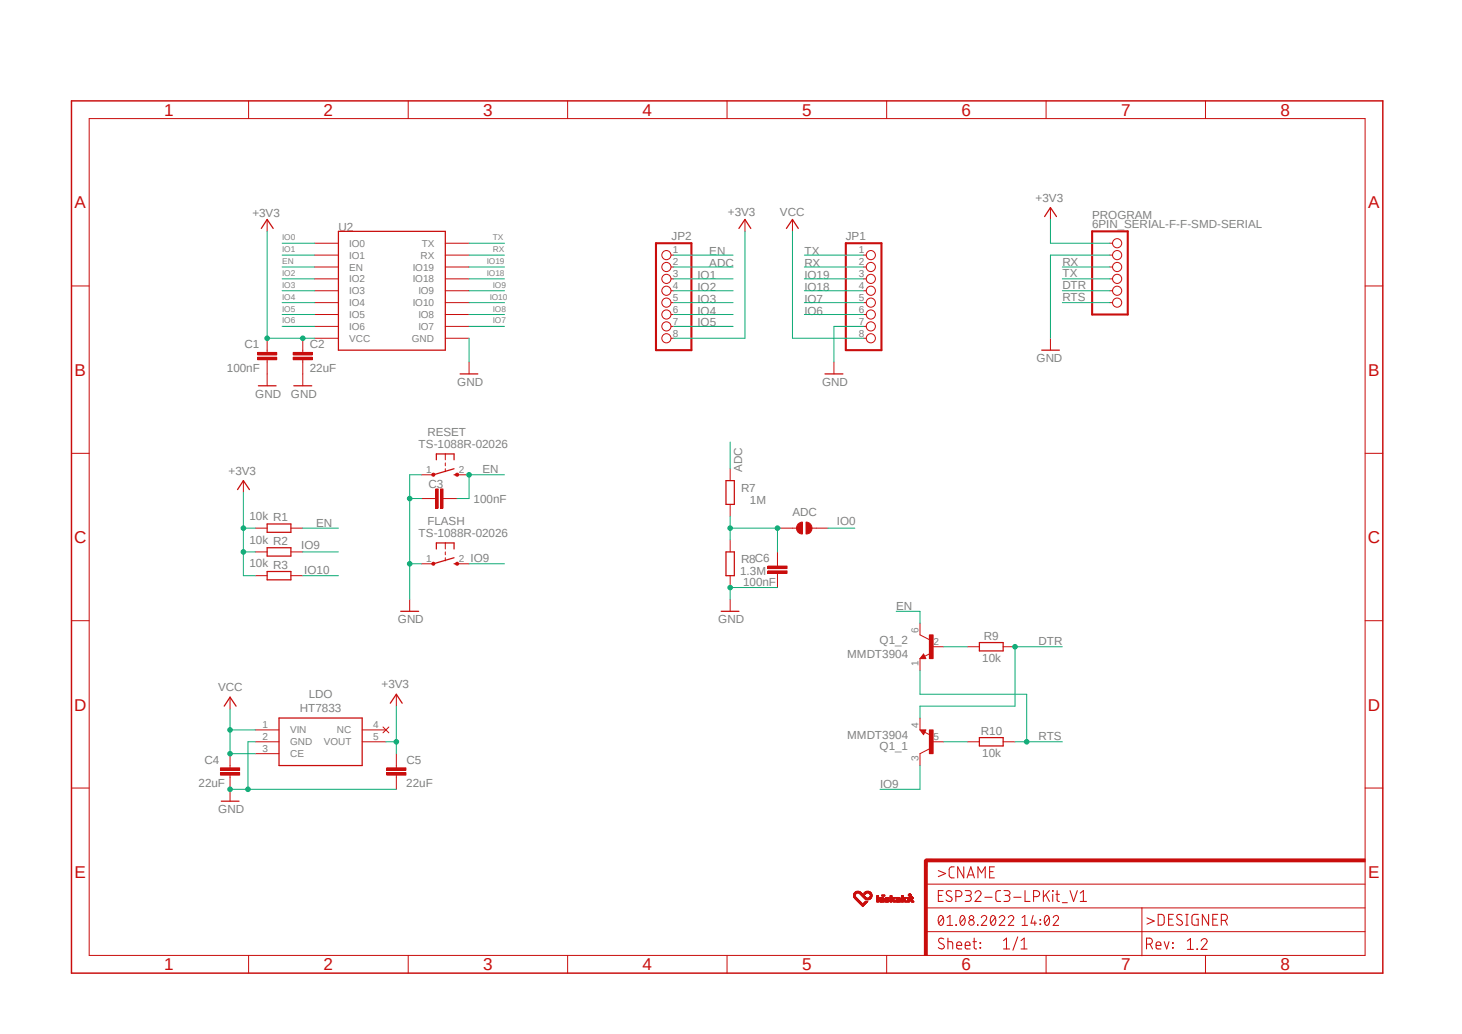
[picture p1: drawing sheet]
<svg xmlns="http://www.w3.org/2000/svg" width="297mm" height="210mm" viewBox="0 0 297 210" stroke-linecap="round" stroke-linejoin="round" font-family="sans-serif">
<path d="M14.2 20.2l267.1 177.8M281.3 20.2l-267.1 177.8" fill="none" stroke="#fff" stroke-width=".2"/>
<path d="M88.1 101.3h.4M90 101.3h.5" fill="none" stroke="#c90d0c" stroke-width=".2"/>
<path d="M89.5 99.3h.5v3.9h-.5z" fill-rule="evenodd" fill="#c90d0c"/>
<path d="M89.5 99.3h.5v3.9h-.5z" fill="none" stroke="#c90d0c" stroke-width=".2"/>
<path d="M88.5 99.3h.5v3.9h-.5z" fill-rule="evenodd" fill="#c90d0c"/>
<path d="M54.3 44.6v2.4M61.5 71.1v.5M61.5 73v.5M95.3 73.5v2.4M213.4 68.7v2.4M88.5 99.3h.5v3.9h-.5zM85.6 101.3h2.5M90.5 101.3h2.4M83.2 121.8v2.4" fill="none" stroke="#c90d0c" stroke-width=".2"/>
<path d="M53.1 46.4l1.2-1.8 1.2 1.8M93.5 75.9h3.6M211.6 71.1h3.6M81.4 124.2h3.6" fill="none" stroke="#c90d0c" stroke-width=".25"/>
<path d="M59.6 72.6h3.9v.5h-3.9z" fill-rule="evenodd" fill="#c90d0c"/>
<path d="M59.6 72.6h3.9v.5h-3.9z" fill="none" stroke="#c90d0c" stroke-width=".2"/>
<path d="M59.6 71.6h3.9v.5h-3.9z" fill-rule="evenodd" fill="#c90d0c"/>
<path d="M59.6 71.6h3.9v.5h-3.9zM61.5 68.7v2.4M61.5 73.5v4.9M90.5 110.3v1.2M90.5 112.1v.6M90.5 113.3v.6" fill="none" stroke="#c90d0c" stroke-width=".2"/>
<path d="M59.7 78.4h3.6M88.6 111.5v-1.2h3.6v1.2M92.2 114.5h.7M92.2 113.3l-4.1 1.2" fill="none" stroke="#c90d0c" stroke-width=".25"/>
<path d="M87.8 114.3l.3-.1 .2 .1v.4h-.5z" fill-rule="evenodd" fill="#c90d0c"/>
<path d="M87.8 114.3l.3-.1 .2 .1v.4h-.5z" fill="none" stroke="#c90d0c" stroke-width=".2"/>
<path d="M92.6 114.3l.3-.1 .2 .1v.4h-.5z" fill-rule="evenodd" fill="#c90d0c"/>
<g fill="none" stroke="#c90d0c" stroke-width=".2">
<path d="M225.5 59.1h.5M225.5 56.6h.5M225.5 54.2h.5M225.5 51.8h.5M225.5 49.4h.5M225.5 61.5h.5M85.6 114.5h2.5M92.6 114.3l.3-.1 .2 .1v.4h-.5zM92.9 114.5h2.4M46.7 141.6v2.4M46.7 155.5v.5M46.7 157.4v.5"/>
<path d="M51.9 148.3h4.8M51.9 150.7h4.8M51.9 153.1h4.8M73.6 148.3h4.8M73.6 150.7h4.8M77.8 147.7l1.2 1.1M79 147.7l-1.2 1.1M80.5 141v2.4M46.7 160.3v2.4"/>
<circle cx="227" cy="56.6" r=".93"/>
<circle cx="227" cy="54.2" r=".93"/>
<circle cx="227" cy="49.4" r=".93"/>
<circle cx="227" cy="59.1" r=".93"/>
<circle cx="227" cy="51.8" r=".93"/>
<circle cx="227" cy="61.5" r=".93"/>
</g>
<path d="M221.9 47h7.2v16.9h-7.2z" fill="none" stroke="#c90d0c" stroke-width=".42"/>
<path d="M45.6 143.4l1.1-1.8 1.3 1.8M56.7 145.8h16.9v9.7h-16.9zM79.3 142.8l1.2-1.8 1.2 1.8M45 162.7h3.6" fill="none" stroke="#c90d0c" stroke-width=".25"/>
<path d="M44.8 156.9h3.9v.5h-3.9z" fill-rule="evenodd" fill="#c90d0c"/>
<path d="M44.8 156.9h3.9v.5h-3.9z" fill="none" stroke="#c90d0c" stroke-width=".2"/>
<path d="M44.8 156h3.9v.5h-3.9z" fill-rule="evenodd" fill="#c90d0c"/>
<path d="M44.8 156h3.9v.5h-3.9zM46.7 153.1v2.4M46.7 157.9v2.4M80.5 155.5v.5M80.5 157.4v.5" fill="none" stroke="#c90d0c" stroke-width=".2"/>
<path d="M78.6 156.9h3.9v.5h-3.9z" fill-rule="evenodd" fill="#c90d0c"/>
<path d="M78.6 156.9h3.9v.5h-3.9z" fill="none" stroke="#c90d0c" stroke-width=".2"/>
<path d="M78.6 156h3.9v.5h-3.9z" fill-rule="evenodd" fill="#c90d0c"/>
<g fill="none" stroke="#c90d0c" stroke-width=".2">
<path d="M54.3 71.1v.5M54.3 73v.5M49.4 97.6v2.4M148.3 95.2v2.4M51.9 107.3h2.4M51.9 112.1h2.4M51.9 116.9h2.4M59.1 107.3h2.4M59.1 112.1h2.4M59.1 116.9h2.4M148.3 102.4v2.5M148.3 109.7v2.4"/>
<path d="M148.3 116.9v2.4M148.3 121.8v2.4M78.6 156h3.9v.5h-3.9zM80.5 153.1v2.4M80.5 157.9v2.4M173.4 182.1h.4M173.4 182h.4M173.4 181.9h.3M173.4 181.8h.3M173.4 181.8h.4M173.4 181.7h.4M173.4 182.2h.5"/>
<path d="M173.4 181.6h.4M173.5 182.3h.4M173.5 182.2h.4M173.5 181.6h.4M173.5 181.5h.4M173.5 182.4h.5M173.5 182.3h.5M173.6 182.4l.5 .1M173.6 181.4h1.4M173.6 182.5h.6M173.6 181.3h1.4M173.7 181.3h1.2"/>
<path d="M173.7 182.5h.5M173.7 181.2h1.2M173.7 182.6h.5M173.7 181.2h1.1M173.8 182.6h.5M173.8 182.7h.6M173.9 182.8h.5M173.9 181.1h.8M173.9 182.8h.6M173.9 181.1h.7M174 182.9h.5M174 182.8h.5"/>
<path d="M174.1 182.9l.5 .1M174.1 181h.4M174.1 181.4h-.6M174.2 183h.5M174.2 183.1h.6M174.3 183.1h.5M174.3 183.2h.6M174.4 183.3h.6M174.4 183.3h.5M174.5 181.4h.6M174.5 183.3h.5M174.5 183.4h.5"/>
<path d="M174.6 183.4l.5 .1M174.6 181.5h.5M174.7 183.5h.5M174.7 181.5h.5M174.7 183.6h.5M174.7 181.6h.5M174.8 183.6h1M174.8 181.6h.5M174.8 183.7h.9M174.8 181.7h.5M174.9 181.7h.5M174.9 183.8h.7"/>
<path d="M174.9 181.8h.5M175 183.8h.6M175 181.8h.5M175 183.9h.6M175 181.9h.5M175 183.9h.5M175 181.9h.6M175.1 183.9h.4M175.1 182h.5M175.2 184.1h.1M175.2 184h.2M175.2 182h.5"/>
<path d="M175.2 182.1h.5M175.3 182.1h.5M175.3 184.1h.1M175.3 182.2h.6M175.3 183.6h.6M175.4 183.5h.5M175.4 182.2h.5M175.4 182.3h.5M175.5 182.3h.5M175.5 183.4h.5M175.5 182.4h.6M175.6 183.3h.5"/>
<path d="M175.6 182.4h1.4M175.6 181.5h.3M175.6 181.4h1.4M175.6 182.5h1.3M175.6 181.6h.3M175.6 181.3h1.4M175.6 181.3h1.3M175.7 182.5h1.2M175.7 181.6h.1M175.7 181.2h1.2M175.7 182.6h1.1M175.7 181.7h.1"/>
<path d="M175.7 181.2h1.1M175.8 183.1h.5M175.8 182.6h.9M175.9 183.1h.4M175.9 183h.1M175.9 182.7h.8M175.9 181.1h.8M175.9 181.1h.7M176 183.4l-.5 .1M176 182.8h.5M176.1 181h.4M176.1 181.4h-.6"/>
<path d="M176.2 183.2h-.5M176.4 181.4h.6M176.5 182.4h.5M176.5 182.3h.5M176.6 181.5h.4M176.7 182.3h.3M176.7 182.2h.4M176.7 181.5h.4M176.7 181.6h.4M176.7 182.1h.4M176.7 181.7h.4M176.8 182.1h.3"/>
<path d="M176.8 182h.3M176.8 181.8h.3M176.8 181.7h.3M176.8 181.9h.4M177.1 182.2h-.4M177.2 181.9h-.4M178.1 183.2h.4M178.1 183.1h.4M178.1 183h.4M178.1 182.9h.4M178.1 182.8h.4M178.1 182.7h.4"/>
<path d="M178.1 182.6h.4M178.1 182.5h.4M178.1 182.4h.4M178.1 182.3h.4M178.1 182.2h.4M178.1 182.1h.4M178.1 182h.4M178.1 181.9h.4M178.6 183h1M178.6 183h.5M178.6 182.9h.4M178.6 182.9h.5"/>
<path d="M178.7 183.1h.9M178.7 182.8h.9M178.7 182.4l.9 .1M178.7 182.4h.8M178.7 183.2h.9M178.7 182.5h.9M178.8 182.6h.1M178.8 182.5h.8M178.8 182.3h.7M178.8 182.7h.8M178.9 182.3h.4M179.2 183h.4"/>
<path d="M179.2 182h.5M179.2 181.9h.5M179.2 181.8h.5M179.2 182.9h.4M179.2 182.6h.4M179.8 183.2h.8M179.8 183.1h.8M179.8 182.7h.8M179.8 182.6h.5M179.8 182.6h.3M179.8 182.5h.4M179.8 182.5h.8"/>
<path d="M179.8 183h.8M179.8 183h.2M179.8 182.8h.8M179.8 182.4h.8M179.9 182.9v.1M179.9 182.8h.7M179.9 182.4h.7M179.9 182.3h.7M180 182.8h.6M180 182.9h.7M180 182.3h.5M180.3 182.9h.4"/>
<path d="M180.4 182.5h.2M180.5 182.5v.1M180.8 183.2h.4M180.8 183.1h.4M180.8 183h.4M180.8 183h1M180.8 182.9h.9M180.8 182.8h.9M180.8 182.8h.8M180.8 182.6h.8M180.8 182.6h.9M180.8 182.5h.9"/>
<path d="M180.8 182.5h.4M180.8 182.4h.4M180.8 182.3h.4M180.8 182.2h.4M180.8 182.1h.4M180.8 182h.4M180.8 181.9h.4M181.3 182.5h.4M181.4 183h.4M181.4 182.4h.4M181.4 183.1h.5M181.4 182.4h.5"/>
<path d="M181.4 182.3h.5M181.5 183.2h.4M181.5 182.3h.4M181.6 182.7h-.8M182 183.1h.9M182 183h.9M182 183h.4M182 182.9h.3M182 182.9h.4M182 182.8h.9M182 182.4h.9M182 182.4h.8"/>
<path d="M182.1 183.2h.8M182.1 182.8h.8M182.1 182.5h.8M182.1 182.6h.1M182.1 182.3h.7M182.2 182.7h.7M182.2 182.3h.4M182.5 183h.4M182.5 182.6h.4M182.6 182.9h.3M182.6 182.6h.3M183.1 183.2h.4"/>
<path d="M183.1 183.1h.4M183.1 183h.4M183.1 183h1M183.1 182.9h.9M183.1 182.8h.8M183.1 182.6h.8M183.1 182.5h.9M183.1 182.5h.4M183.1 182.4h.4M183.1 182.3h.4M183.1 182.2h.4M183.1 182.1h.4"/>
<path d="M183.1 182h.4M183.1 181.9h.4M183.6 182.5h.5M183.7 183h.4M183.7 183.1h.4M183.7 182.4h.4M183.8 183.2h.5M183.8 183.1h.4M183.8 182.3h.4M183.9 182.7h-.8M184.1 182.4l-.5 .1M184.4 183.2h.3"/>
<path d="M184.4 183.1h.3M184.4 183h.3M184.4 182.9h.3M184.4 182.8h.3M184.4 182.7h.3M184.4 182.6h.3M184.4 182.5h.3M184.4 182.4h.3M184.4 182.3h.3M184.5 181.9h.6M184.5 181.8h.6M184.5 181.7h.6"/>
<path d="M184.7 182.1h.3M184.7 182h.3M184.7 181.6h.3M184.7 181.5h.3M184.9 182.5h.6M184.9 182.4h.6M184.9 182.3h.6M185 182.3h.5M185 182.9l.4 .1M185 182.9h.3M185 182.8h.3M185 182.7h.3"/>
<path d="M185 182.6h.3M185 182.2h.3M185 182.1h.3M185.1 183.1h.5M185.1 183h.5M185.1 183.2h.6M185.5 183h.1"/>
</g>
<path d="M48.3 99.4l1.1-1.8 1.3 1.8M147.5 97.6h1.7v4.8h-1.7zM54.3 106.4h4.8v1.7h-4.8zM54.3 111.3h4.8v1.6h-4.8zM54.3 116.1h4.8v1.7h-4.8zM147.5 112.1h1.7v4.8h-1.7zM146.5 124.2h3.6" fill="none" stroke="#c90d0c" stroke-width=".25"/>
<path d="M52.3 72.6h3.9v.5h-3.9z" fill-rule="evenodd" fill="#c90d0c"/>
<path d="M52.3 72.6h3.9v.5h-3.9z" fill="none" stroke="#c90d0c" stroke-width=".2"/>
<path d="M52.3 71.6h3.9v.5h-3.9z" fill-rule="evenodd" fill="#c90d0c"/>
<path d="M52.3 71.6h3.9v.5h-3.9zM54.3 68.7v2.4M54.3 73.5v4.9M90.5 92.2v1.2M90.5 94v.6M90.5 95.2v.6" fill="none" stroke="#c90d0c" stroke-width=".2"/>
<path d="M52.5 78.4h3.6M88.6 93.4v-1.2h3.6v1.2M92.2 96.4h.7M92.2 95.2l-4.1 1.2" fill="none" stroke="#c90d0c" stroke-width=".25"/>
<path d="M87.8 96.2h.5v.4h-.5z" fill-rule="evenodd" fill="#c90d0c"/>
<path d="M87.8 96.2h.5v.4h-.5z" fill="none" stroke="#c90d0c" stroke-width=".2"/>
<path d="M92.6 96.2h.5v.4h-.5z" fill-rule="evenodd" fill="#c90d0c"/>
<path d="M85.6 96.4h2.5M92.6 96.2h.5v.4h-.5zM92.9 96.4h2.4M196.6 131.4h2.4M203.8 131.4h2.4M186.9 148.3h1.2l-.5 .9zM187.8 148.7l1.2 .6M188.8 152.1l-1.9 1M196.6 150.7h2.4M203.8 150.7h2.4" fill="none" stroke="#c90d0c" stroke-width=".2"/>
<path d="M199 130.5h4.8v1.7h-4.8zM187.9 148.4h-.7l.4 .6 .3-.5h-.4l.1 .2M199 149.8h4.8v1.7h-4.8z" fill="none" stroke="#c90d0c" stroke-width=".25"/>
<path d="M188.8 148.3h.8v4.8h-.8z" fill-rule="evenodd" fill="#c90d0c"/>
<path d="M186.9 128.9l1.9 1M187.6 132.8l.5 1h-1.2zM189 132.7l-1.2 .6M186.9 145.8v2.5M186.9 153.1v2.4M188.8 148.3h.8v4.8h-.8zM189.3 150.7h2.4" fill="none" stroke="#c90d0c" stroke-width=".2"/>
<path d="M187.6 133.3l-.1 .3h.4l-.3-.5-.4 .5h.7" fill="none" stroke="#c90d0c" stroke-width=".25"/>
<path d="M188.8 128.9h.8v4.9h-.8z" fill-rule="evenodd" fill="#c90d0c"/>
<path d="M151.3 44.6v2.4M161 44.6v2.4M213.4 42.2v2.4M169.4 73.5v2.4M186.9 126.6v2.3M186.9 133.8v2.4M188.8 128.9h.8v4.9h-.8zM189.3 131.4h2.4" fill="none" stroke="#c90d0c" stroke-width=".2"/>
<path d="M150.1 46.4l1.2-1.8 1.2 1.8M159.8 46.4l1.2-1.8 1.2 1.8M212.2 44l1.2-1.8 1.2 1.8M167.6 75.9h3.6" fill="none" stroke="#c90d0c" stroke-width=".25"/>
<path d="M163.7 106a1.21 1.21 0 0 1 1.3 1.3 1.21 1.21 0 0 1-1.3 1.2z" fill-rule="evenodd" fill="#c90d0c"/>
<path d="M163.7 106a1.21 1.21 0 0 1 1.3 1.3 1.21 1.21 0 0 1-1.3 1.2z" fill="none" stroke="#c90d0c" stroke-width=".2"/>
<path d="M162.1 106.5l.9-.5v2.5a1.19 1.19 0 0 1-1.1-.7 1.19 1.19 0 0 1 .2-1.3z" fill-rule="evenodd" fill="#c90d0c"/>
<g fill="none" stroke="#c90d0c" stroke-width=".2">
<path d="M63.9 51.8h4.8M63.9 54.2h4.8M63.9 56.6h4.8M63.9 59.1h4.8M63.9 49.4h4.8M90.5 51.8h4.8M90.5 54.2h4.8M90.5 56.6h4.8M90.5 59.1h4.8M90.5 49.4h4.8M136.4 51.8h.5M136.4 54.2h.5"/>
<path d="M136.4 56.6h.5M136.4 59.1h.5M175.4 51.8h.6M175.4 54.2h.6M175.4 56.6h.6M175.4 59.1h.6M63.9 61.5h4.8M63.9 63.9h4.8M63.9 66.3h4.8M63.9 68.7h4.8M90.5 61.5h4.8M90.5 63.9h4.8"/>
<path d="M90.5 66.3h4.8M90.5 68.7h4.8M136.4 61.5h.5M136.4 63.9h.5M136.4 66.3h.5M136.4 68.7h.5M175.4 61.5h.6M175.4 63.9h.6M175.4 66.3h.6M175.4 68.7h.6M158.6 107.3h3.2M162.1 106.5l.9-.5v2.5a1.19 1.19 0 0 1-1.1-.7 1.19 1.19 0 0 1 .2-1.3z"/>
<path d="M165 107.3h3.2"/>
<circle cx="135.4" cy="51.8" r=".93"/>
<circle cx="135.4" cy="59.1" r=".93"/>
<circle cx="135.4" cy="54.2" r=".93"/>
<circle cx="135.4" cy="56.6" r=".93"/>
<circle cx="176.9" cy="56.6" r=".93"/>
<circle cx="176.9" cy="51.8" r=".93"/>
<circle cx="176.9" cy="59.1" r=".93"/>
<circle cx="176.9" cy="54.2" r=".93"/>
<circle cx="135.4" cy="66.3" r=".93"/>
<circle cx="135.4" cy="63.9" r=".93"/>
<circle cx="135.4" cy="61.5" r=".93"/>
<circle cx="135.4" cy="68.7" r=".93"/>
<circle cx="176.9" cy="66.3" r=".93"/>
<circle cx="176.9" cy="63.9" r=".93"/>
<circle cx="176.9" cy="61.5" r=".93"/>
<circle cx="176.9" cy="68.7" r=".93"/>
</g>
<path d="M133.3 49.4h7.2v21.7h-7.2zM171.8 49.4h7.3v21.7h-7.3z" fill="none" stroke="#c90d0c" stroke-width=".42"/>
<path d="M68.7 47h21.8v24.1h-21.8z" fill="none" stroke="#c90d0c" stroke-width=".25"/>
<path d="M187.8 174.8h.6v19.3h-.6z" fill-rule="evenodd" fill="#c90d0c"/>
<path d="M187.8 174.8h.6v19.3h-.6z" fill="none" stroke="#c90d0c" stroke-width=".2"/>
<path d="M188.1 174.5h89.2v.5h-89.2z" fill-rule="evenodd" fill="#c90d0c"/>
<g fill="none" stroke="#c90d0c" stroke-width=".2">
<path d="M18.1 24.1h259.2v170h-259.2zM50.5 20.5v3.6M82.9 20.5v3.6M115.3 20.5v3.6M147.7 20.5v3.6M180.1 20.5v3.6M212.5 20.5v3.6M244.9 20.5v3.6M14.5 58.1h3.6M277.3 58.1h3.6M14.5 92.1h3.6M277.3 92.1h3.6"/>
<path d="M157.9 114.5v.5M157.9 116.4v.5M14.5 126.1h3.6M277.3 126.1h3.6M14.5 160.1h3.6M188.1 174.5h89.2v.5h-89.2zM188.1 179.6h89.2M277.3 160.1h3.6M50.5 194.1v3.6M82.9 194.1v3.6M115.3 194.1v3.6M147.7 194.1v3.6"/>
<path d="M180.1 194.1v3.6M188.1 189.2h89.2M188.1 184.4h89.2M190.8 186.1a.4 .4 0 0 1 .4-.2 .4 .4 0 0 1 .4 .3 1.21 1.21 0 0 1-.5 1.8 1.26 1.26 0 0 1-.3-1.9zM191.6 186.4l-.9 1.1M192.4 186.4l.6-.5v2.1M192.4 188h1.1M194.2 187.8l.1 .2zM195.2 186.1a.37 .37 0 0 1 .4-.2 .37 .37 0 0 1 .3 .3 1.25 1.25 0 0 1-.4 1.8 1.26 1.26 0 0 1-.3-1.9zM196 186.4l-.9 1.1M198.6 187.8l.1 .2zM199.3 186.4a.55 .55 0 0 1 .6-.5 .55 .55 0 0 1 .5 .5l-.1 .4-1 1.2h1.1"/>
<path d="M201.4 186.1a.4 .4 0 0 1 .4-.2 .4 .4 0 0 1 .3 .3 1.21 1.21 0 0 1-.4 1.8 1.26 1.26 0 0 1-.3-1.9zM202.2 186.4l-.9 1.1M203 186.4a.55 .55 0 0 1 .8-.4 .55 .55 0 0 1 .2 .8l-1 1.2h1.1M204.9 186.4a.54 .54 0 0 1 .7-.5 .54 .54 0 0 1 .2 .9l-.9 1.2h1.1M207.6 188h1.1M207.6 186.4l.6-.5v2.1M209.9 185.9l-.4 1.6h1.1M210.2 187.1v.9M211.3 187.7l.1 .1zM211.3 186.8l.1 .1zM212.4 186.1a.37 .37 0 0 1 .4-.2 .37 .37 0 0 1 .3 .3 1.25 1.25 0 0 1-.4 1.8 1.26 1.26 0 0 1-.3-1.9zM212.5 194.1v3.6"/>
<path d="M213.1 186.4l-.8 1.1M214 186.4a.55 .55 0 0 1 .5-.5 .55 .55 0 0 1 .6 .5l-1.1 1.6h1.1M232 184.4v9.7M244.9 194.1v3.6"/>
<circle cx="197.4" cy="187.4" r=".55"/>
<circle cx="197.4" cy="186.4" r=".45"/>
</g>
<path d="M189.3 174.8h-1.2v1.2" fill="none" stroke="#c90d0c" stroke-width=".59"/>
<g fill="none" stroke="#c90d0c" stroke-width=".21">
<path d="M190.6 176.8l1.5 .6-1.5 .7M193.8 176.1h-.7l-.3 .5 .1 1.4 .3 .3h.6M195.8 176.1v2.2l-1.2-2.2v2.2M196.5 178.3l.7-2.2 .8 2.2M196.7 177.7h1.1M198.7 178.3v-2.2l.7 1.2 .8-1.2v2.2M201 177h.8M202 176.1h-1v2.2h1M190.6 181.9h.7M191.6 180.9h-1v2.2h1M191.7 190.7l-.2-.1a.55 .55 0 0 0-.8 .5l.2 .4 .7 .3a.56 .56 0 0 1 .1 .8 .56 .56 0 0 1-.9 0l-.2-.2M192.6 191.3h.6l.3 .2v1.2"/>
<path d="M192.6 190.5v2.2M193.3 181.1l-.7-.2a.48 .48 0 0 0-.4 .4 .48 .48 0 0 0 .3 .5l.7 .4a.55 .55 0 0 1 0 .8 .55 .55 0 0 1-.8 0l-.2-.2M194.2 182.1h.6a.61 .61 0 0 0 .6-.6 .61 .61 0 0 0-.6-.6h-.6v2.2M194.4 192h1a.53 .53 0 0 0-.4-.7 .53 .53 0 0 0-.6 .5v.8l.3 .1h.7M196.1 192h1a.51 .51 0 0 0-.4-.7 .51 .51 0 0 0-.6 .5v.8l.4 .1h.6M196.1 180.9h.7a.49 .49 0 0 1 .5 .5 .49 .49 0 0 1-.5 .5h-.5M196.7 181.9a.61 .61 0 0 1 .6 .6 .61 .61 0 0 1-.6 .6h-.6M197.7 191.3h.7M197.9 190.5v1.9l.2 .3h.3M198.1 181.4a.61 .61 0 0 1 .8-.5 .61 .61 0 0 1 .2 1l-1 1.2h1.2M199.1 191.5l.1 .1zM199.1 192.4l.1 .2z"/>
<path d="M200.1 182.2h1.4M203.3 180.9l-.7 .1-.3 .4 .1 1.6 .9 .1M203.9 192.7h1.2M203.9 191.1l.6-.6v2.2M204 180.9h.7a.49 .49 0 0 1 .5 .5 .49 .49 0 0 1-.5 .5h-.5M204.6 181.9a.61 .61 0 0 1 .6 .6 .61 .61 0 0 1-.6 .6h-.6M206 182.2h1.4M206.8 190.3l-1 2.7M207.4 192.7h1.3M207.4 191.1l.7-.6v2.2M208.2 180.9v2.2h1.1M210 182.1h.6a.61 .61 0 0 0 .6-.6 .61 .61 0 0 0-.6-.6h-.6v2.2"/>
<path d="M212 180.9v2.2M212.5 181.7l.7 1.4M213.2 180.9l-1.2 1.3M213.8 180.9l.2 .1zM213.9 181.7v1.4M214.5 181.7h.7M214.8 180.9v1.9l.1 .2 .3 .1M215.8 183.3h1M217.4 180.9l.7 2.2 .8-2.2M219.5 183.1h1.2M219.5 181.4l.6-.5v2.2M232.9 191.8h.6a.61 .61 0 0 0 .6-.6 .61 .61 0 0 0-.6-.7h-.6v2.2"/>
<path d="M233 186.4l1.5 .7-1.5 .6M233.6 191.8l.5 .9M234.9 192h.9a.51 .51 0 0 0-.3-.7 .51 .51 0 0 0-.6 .5v.8l.3 .1h.6M235.3 185.7h.6a.58 .58 0 0 1 .6 .7v.9a.58 .58 0 0 1-.6 .6h-.6zM236.5 191.3l.5 1.4 .5-1.4M237.4 186.7h.8M238.2 192.4l.1 .2zM238.2 191.5l.1 .1zM238.4 185.7h-1v2.2h1M240.1 185.9l-.2-.1a.55 .55 0 0 0-.8 .4l.2 .4 .7 .4a.54 .54 0 0 1 0 .8 .54 .54 0 0 1-.8 0l-.2-.2M240.9 185.7h.5M240.9 187.9h.5"/>
<path d="M241.1 185.7v2.2M241.2 191.1l.7-.5v2.2M241.2 192.8h1.2M243.2 192.7l.1 .1zM243.4 185.7h-.7l-.5 .3-.1 1.5 .2 .3 1.1 .1v-1.2h-.4M244 191.1a.59 .59 0 0 1 .8-.5 .59 .59 0 0 1 .2 1l-1 1.2h1.2M245.5 185.7v2.2l-1.2-2.2v2.2M246.4 186.7h.7M247.4 185.7h-1v2.2h1M248.1 186.9h.7a.61 .61 0 0 0 .6-.6 .61 .61 0 0 0-.6-.6h-.7v2.2M248.9 186.9l.4 1"/>
</g>
<path d="M14.5 20.5h266.4v177.2h-266.4z" fill="none" stroke="#c90d0c" stroke-width=".3"/>
<path d="M156 116h3.9v.5h-3.9z" fill-rule="evenodd" fill="#c90d0c"/>
<path d="M156 116h3.9v.5h-3.9z" fill="none" stroke="#c90d0c" stroke-width=".2"/>
<path d="M156 115h3.9v.5h-3.9z" fill-rule="evenodd" fill="#c90d0c"/>
<path d="M156 115h3.9v.5h-3.9zM157.9 112.1v2.4M157.9 116.9v2.4" fill="none" stroke="#c90d0c" stroke-width=".2"/>
<path d="M225.5 51.8h-12.1v16.9M95.3 68.7v4.8" fill="none" stroke="#0dab76" stroke-width=".2"/>
<circle cx="46.7" cy="160.3" r=".46" fill="#0dab76"/>
<g fill="none" stroke="#0dab76" stroke-width=".2">
<path d="M51.9 150.7h-1.5v9.6M46.7 160.3h33.8"/>
<circle cx="46.7" cy="160.3" r=".46"/>
</g>
<circle cx="50.4" cy="160.3" r=".46" fill="#0dab76"/>
<g fill="none" stroke="#0dab76" stroke-width=".2">
<path d="M157.9 119.3h-9.6v2.5"/>
<circle cx="50.4" cy="160.3" r=".46"/>
</g>
<circle cx="148.3" cy="119.3" r=".46" fill="#0dab76"/>
<g fill="none" stroke="#0dab76" stroke-width=".2">
<path d="M85.6 96.4h-2.4v18.1h2.4"/>
<circle cx="148.3" cy="119.3" r=".46"/>
</g>
<circle cx="83.2" cy="114.5" r=".46" fill="#0dab76"/>
<g fill="none" stroke="#0dab76" stroke-width=".2">
<path d="M83.2 114.5v7.3M83.2 101.3h2.4"/>
<circle cx="83.2" cy="114.5" r=".46"/>
</g>
<circle cx="83.2" cy="101.3" r=".46" fill="#0dab76"/>
<g fill="none" stroke="#0dab76" stroke-width=".2">
<path d="M54.3 47v21.7h7.2M175.4 66.3h-6v7.2"/>
<circle cx="83.2" cy="101.3" r=".46"/>
</g>
<circle cx="54.3" cy="68.7" r=".46" fill="#0dab76"/>
<g fill="none" stroke="#0dab76" stroke-width=".2">
<path d="M61.5 68.7h2.4"/>
<circle cx="54.3" cy="68.7" r=".46"/>
</g>
<circle cx="61.5" cy="68.7" r=".46" fill="#0dab76"/>
<g fill="none" stroke="#0dab76" stroke-width=".2">
<path d="M78.4 150.7h2.1M80.5 143.4v9.7"/>
<circle cx="61.5" cy="68.7" r=".46"/>
</g>
<circle cx="80.5" cy="150.7" r=".46" fill="#0dab76"/>
<g fill="none" stroke="#0dab76" stroke-width=".2">
<path d="M49.4 100v12.1M49.4 107.3h2.5"/>
<circle cx="80.5" cy="150.7" r=".46"/>
</g>
<circle cx="49.4" cy="107.3" r=".46" fill="#0dab76"/>
<g fill="none" stroke="#0dab76" stroke-width=".2">
<path d="M51.9 112.1h-2.5v4.8"/>
<circle cx="49.4" cy="107.3" r=".46"/>
</g>
<circle cx="49.4" cy="112.1" r=".46" fill="#0dab76"/>
<g fill="none" stroke="#0dab76" stroke-width=".2">
<path d="M95.3 49.4h7.2M95.3 51.8h7.2M151.3 47v21.7h-14.4M163.4 51.8h12M163.4 54.2h12M213.4 44.6v4.8h12.1M215.8 56.6h9.7M215.8 54.2h9.7M49.4 116.9h2.5M46.7 144v9.1M46.7 148.3h5.2"/>
<circle cx="49.4" cy="112.1" r=".46"/>
</g>
<circle cx="46.7" cy="148.3" r=".46" fill="#0dab76"/>
<g fill="none" stroke="#0dab76" stroke-width=".2">
<path d="M46.7 153.1h5.2"/>
<circle cx="46.7" cy="148.3" r=".46"/>
</g>
<circle cx="46.7" cy="153.1" r=".46" fill="#0dab76"/>
<g fill="none" stroke="#0dab76" stroke-width=".2">
<path d="M161 47v21.7h14.4M186.9 136.2v4.8h21.7v9.7M191.7 131.4h4.9M206.2 150.7h9.6"/>
<circle cx="46.7" cy="153.1" r=".46"/>
</g>
<circle cx="208.6" cy="150.7" r=".46" fill="#0dab76"/>
<g fill="none" stroke="#0dab76" stroke-width=".2">
<path d="M215.8 61.5h9.7M215.8 131.4h-9.6v12h-19.3v2.4"/>
<circle cx="208.6" cy="150.7" r=".46"/>
</g>
<circle cx="206.2" cy="131.4" r=".46" fill="#0dab76"/>
<g fill="none" stroke="#0dab76" stroke-width=".2">
<path d="M57.3 54.2h6.6M215.8 59.1h9.7M102.5 96.4h-7.2v4.9h-2.4M61.5 107.3h7.2M191.7 150.7h4.9"/>
<circle cx="206.2" cy="131.4" r=".46"/>
</g>
<circle cx="95.3" cy="96.4" r=".46" fill="#0dab76"/>
<g fill="none" stroke="#0dab76" stroke-width=".2">
<path d="M57.3 51.8h6.6M57.3 49.4h6.6M57.3 59.1h6.6M57.3 56.6h6.6M95.3 59.1h7.2M95.3 56.6h7.2M95.3 54.2h7.2M136.9 51.8h12M136.9 59.1h12M136.9 56.6h12M163.4 59.1h12M163.4 56.6h12"/>
<path d="M57.3 61.5h6.6M57.3 63.9h6.6M95.3 61.5h7.2M95.3 63.9h7.2M136.9 61.5h12M136.9 63.9h12M136.9 66.3h12M61.5 112.1h7.2M61.5 116.9h7.2M95.3 114.5h7.2M148.3 104.9v4.8M168.2 107.3h5.5"/>
<path d="M182.1 124.2h4.8v2.4M186.9 155.5v4.8h-8.1"/>
<circle cx="95.3" cy="96.4" r=".46"/>
</g>
<circle cx="148.3" cy="107.3" r=".46" fill="#0dab76"/>
<g fill="none" stroke="#0dab76" stroke-width=".2">
<path d="M148.3 107.3h10.3M157.9 107.3v4.8"/>
<circle cx="148.3" cy="107.3" r=".46"/>
</g>
<circle cx="157.9" cy="107.3" r=".46" fill="#0dab76"/>
<g fill="none" stroke="#0dab76" stroke-width=".2">
<path d="M136.9 54.2h12M57.3 66.3h6.6M95.3 66.3h7.2M163.4 61.5h12M163.4 63.9h12M148.3 89.8v5.4"/>
<circle cx="157.9" cy="107.3" r=".46"/>
</g>
<g font-size="3.5" fill="#c90d0c">
<text x="33.4" y="23.5">1</text>
<text x="65.7" y="23.5">2</text>
<text x="98.1" y="23.5">3</text>
<text x="130.6" y="23.5">4</text>
<text x="162.9" y="23.5">5</text>
<text x="195.3" y="23.5">6</text>
<text x="227.8" y="23.5">7</text>
<text x="260.1" y="23.5">8</text>
<text x="15.2" y="42.3">A</text>
<text x="278" y="42.3">A</text>
<text x="15.2" y="76.3">B</text>
<text x="278" y="76.3">B</text>
<text x="15.1" y="110.3">C</text>
<text x="277.9" y="110.3">C</text>
<text x="15.1" y="144.3">D</text>
<text x="277.9" y="144.3">D</text>
<text x="15.2" y="178.3">E</text>
<text x="278" y="178.3">E</text>
<text x="33.4" y="197.1">1</text>
<text x="65.7" y="197.1">2</text>
<text x="98.1" y="197.1">3</text>
<text x="130.6" y="197.1">4</text>
<text x="162.9" y="197.1">5</text>
<text x="195.3" y="197.1">6</text>
<text x="227.8" y="197.1">7</text>
<text x="260.1" y="197.1">8</text>
</g>
<g font-size="2.4" fill="#808080">
<text x="210.4" y="41">+3V3</text>
<text x="51.3" y="44">+3V3</text>
<text x="68.7" y="47">U2</text>
<text x="147.9" y="43.9">+3V3</text>
<text x="158.4" y="43.9">VCC</text>
<text x="221.9" y="46.3">6PIN_SERIAL-F-F-SMD-SERIAL</text>
<text x="221.9" y="44.5">PROGRAM</text>
<text x="136.4" y="48.8">JP2</text>
<text x="144.1" y="51.8">EN</text>
<text x="163.4" y="51.8">TX</text>
<text x="171.8" y="48.8">JP1</text>
<text x="215.8" y="53.9">RX</text>
<text x="141.7" y="56.6">IO1</text>
<text x="141.7" y="59.1">IO2</text>
<text x="144.1" y="54.2">ADC</text>
<text x="163.4" y="54.2">RX</text>
<text x="163.4" y="59.1">IO18</text>
<text x="163.4" y="56.6">IO19</text>
<text x="215.8" y="56.3">TX</text>
<text x="215.8" y="58.8">DTR</text>
<text x="141.7" y="61.5">IO3</text>
<text x="141.7" y="63.9">IO4</text>
<text x="163.4" y="61.5">IO7</text>
<text x="163.4" y="63.9">IO6</text>
<text x="215.8" y="61.2">RTS</text>
<text x="49.7" y="70.7">C1</text>
<text x="63" y="70.7">C2</text>
<text x="141.7" y="66.3">IO5</text>
<text x="46.1" y="75.6">100nF</text>
<text x="63" y="75.6">22uF</text>
<text x="210.6" y="73.5">GND</text>
<text x="51.9" y="80.8">GND</text>
<text x="59.1" y="80.8">GND</text>
<text x="92.9" y="78.4">GND</text>
<text x="167" y="78.4">GND</text>
<text x="86.8" y="88.6">RESET</text>
<text x="85" y="91">TS-1088R-02026</text>
<text x="150.8" y="95.8" transform="rotate(-90 150.8 95.8)">ADC</text>
<text x="46.4" y="96.4">+3V3</text>
<text x="87.1" y="99.1">C3</text>
<text x="98" y="96.1">EN</text>
<text x="150.5" y="99.9">R7</text>
<text x="50.7" y="105.6">10k R1</text>
<text x="64.2" y="107">EN</text>
<text x="86.8" y="106.7">FLASH</text>
<text x="96.2" y="102.1">100nF</text>
<text x="152.4" y="102.3">1M</text>
<text x="161" y="104.9">ADC</text>
<text x="170" y="106.7">IO0</text>
<text x="50.7" y="110.4">10k R2</text>
<text x="61.2" y="111.5">IO9</text>
<text x="85" y="109.1">TS-1088R-02026</text>
<text x="50.7" y="115.2">10k R3</text>
<text x="61.8" y="116.6">IO10</text>
<text x="95.6" y="114.2">IO9</text>
<text x="150.4" y="116.8">1.3M</text>
<text x="150.5" y="114.4">R8C6</text>
<text x="151" y="119">100nF</text>
<text x="182.1" y="123.8">EN</text>
<text x="80.8" y="126.6">GND</text>
<text x="145.9" y="126.6">GND</text>
<text x="178.7" y="130.8">Q1_2</text>
<text x="199.9" y="130">R9</text>
<text x="211" y="131.1">DTR</text>
<text x="172.1" y="133.6">MMDT3904</text>
<text x="199.6" y="134.5">10k</text>
<text x="44.3" y="140.4">VCC</text>
<text x="62.7" y="141.9">LDO</text>
<text x="77.5" y="139.8">+3V3</text>
<text x="60.9" y="144.6">HT7833</text>
<text x="199.3" y="149.2">R10</text>
<text x="41.6" y="155.1">C4</text>
<text x="82.6" y="155.1">C5</text>
<text x="172.1" y="150.2">MMDT3904</text>
<text x="178.7" y="152.4">Q1_1</text>
<text x="199.6" y="153.8">10k</text>
<text x="211" y="150.4">RTS</text>
<text x="40.3" y="159.9">22uF</text>
<text x="82.5" y="159.9">22uF</text>
<text x="178.8" y="160">IO9</text>
<text x="44.3" y="165.1">GND</text>
</g>
<g font-size="2" fill="#808080">
<text x="71" y="50.1">IO0</text>
<text x="71" y="52.5">IO1</text>
<text x="85.4" y="52.5">RX</text>
<text x="85.7" y="50.1">TX</text>
<text x="136.7" y="51.5">1</text>
<text x="136.7" y="53.9">2</text>
<text x="174.5" y="51.5">1</text>
<text x="174.5" y="53.9">2</text>
<text x="71" y="54.9">EN</text>
<text x="71" y="57.4">IO2</text>
<text x="71" y="59.8">IO3</text>
<text x="83.9" y="57.4">IO18</text>
<text x="83.9" y="54.9">IO19</text>
<text x="85" y="59.8">IO9</text>
<text x="136.7" y="56.3">3</text>
<text x="136.7" y="58.7">4</text>
<text x="174.5" y="56.3">3</text>
<text x="174.5" y="58.7">4</text>
<text x="71" y="62.2">IO4</text>
<text x="71" y="64.6">IO5</text>
<text x="83.9" y="62.2">IO10</text>
<text x="85" y="64.6">IO8</text>
<text x="136.7" y="61.1">5</text>
<text x="136.7" y="63.5">6</text>
<text x="136.7" y="66">7</text>
<text x="174.5" y="61.1">5</text>
<text x="174.5" y="63.5">6</text>
<text x="174.5" y="66">7</text>
<text x="71" y="69.4">VCC</text>
<text x="71" y="67">IO6</text>
<text x="83.7" y="69.4">GND</text>
<text x="85" y="67">IO7</text>
<text x="136.7" y="68.4">8</text>
<text x="174.5" y="68.4">8</text>
<text x="86.6" y="96.1">1</text>
<text x="93.2" y="96.1">2</text>
<text x="86.6" y="114.2">1</text>
<text x="93.2" y="114.2">2</text>
<text x="186.6" y="128.7" transform="rotate(-90 186.6 128.7)">6</text>
<text x="189.7" y="131">2</text>
<text x="186.6" y="135.3" transform="rotate(-90 186.6 135.3)">1</text>
<text x="53.3" y="147.9">1</text>
<text x="58.9" y="149">VIN</text>
<text x="68.4" y="149">NC</text>
<text x="75.8" y="147.9">4</text>
<text x="186.6" y="147.9" transform="rotate(-90 186.6 147.9)">4</text>
<text x="53.3" y="150.3">2</text>
<text x="53.3" y="152.7">3</text>
<text x="58.9" y="151.4">GND</text>
<text x="58.9" y="153.8">CE</text>
<text x="65.8" y="151.4">VOUT</text>
<text x="75.8" y="150.3">5</text>
<text x="186.6" y="154.6" transform="rotate(-90 186.6 154.6)">3</text>
<text x="189.7" y="150.3">5</text>
</g>
<g font-size="1.7" fill="#808080">
<text x="57.3" y="53.6">EN</text>
<text x="57.3" y="48.8">IO0</text>
<text x="57.3" y="51.2">IO1</text>
<text x="98.9" y="53.6">IO19</text>
<text x="100.1" y="48.8">TX</text>
<text x="100.1" y="51.2">RX</text>
<text x="57.3" y="56">IO2</text>
<text x="57.3" y="58.5">IO3</text>
<text x="98.9" y="56">IO18</text>
<text x="100.1" y="58.5">IO9</text>
<text x="57.3" y="60.9">IO4</text>
<text x="57.3" y="63.3">IO5</text>
<text x="57.3" y="65.7">IO6</text>
<text x="99.5" y="60.9">IO10</text>
<text x="100.1" y="63.3">IO8</text>
<text x="100.1" y="65.7">IO7</text>
</g>
</svg>
